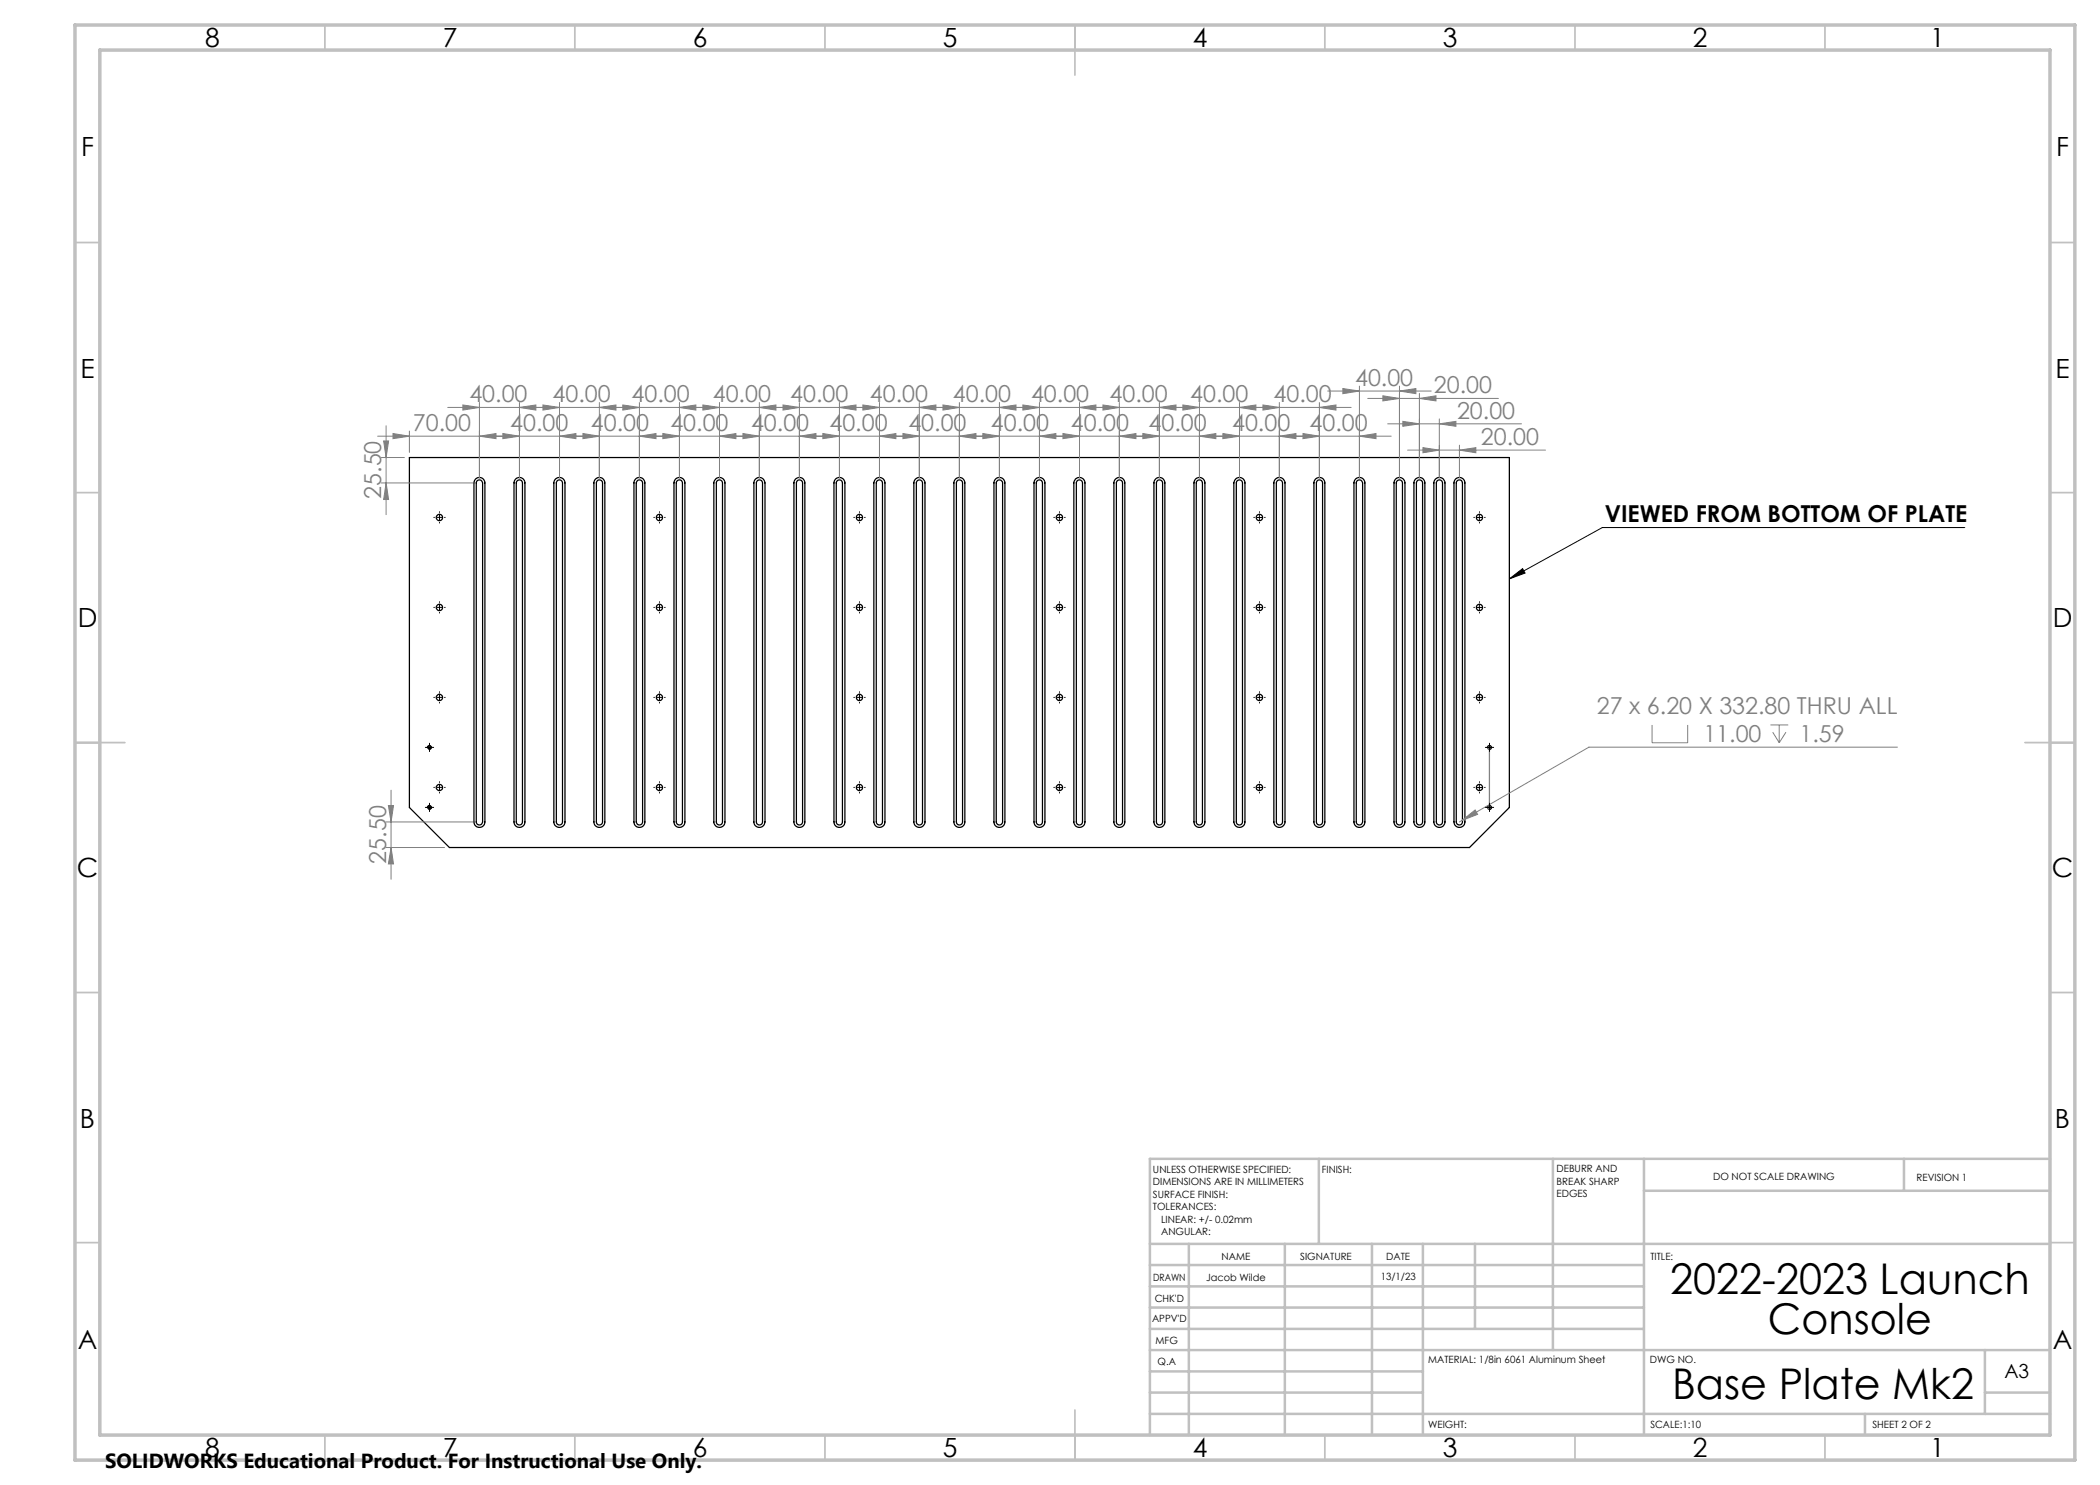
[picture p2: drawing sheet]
<svg xmlns="http://www.w3.org/2000/svg" width="420mm" height="297mm" viewBox="0 0 420 297" stroke-linecap="round" stroke-linejoin="round" font-family="sans-serif">
<g fill="none" stroke="#000" stroke-width=".25">
<path d="M81.9 91.5h220v70l-8 8h-204l-8-8zM95.1 95.8a1.1 1.1 0 0 1 1.2-.2 1.1 1.1 0 0 1 .7 1v67.8a1.09 1.09 0 0 1-1.1 1.1 1.09 1.09 0 0 1-1.1-1.1v-67.8zM95.4 96.2l.4-.2a.63 .63 0 0 1 .7 .6v67.8a.64 .64 0 0 1-.6 .6 .64 .64 0 0 1-.7-.6v-67.8zM103.1 95.8a1.1 1.1 0 0 1 1.2-.2 1.1 1.1 0 0 1 .7 1v67.8a1.09 1.09 0 0 1-1.1 1.1 1.09 1.09 0 0 1-1.1-1.1v-67.8zM103.4 96.2l.4-.2a.58 .58 0 0 1 .7 .6v67.8a.62 .62 0 0 1-.6 .6 .62 .62 0 0 1-.6-.6v-67.8zM111.1 95.8a1.12 1.12 0 0 1 1.2-.2 1.12 1.12 0 0 1 .7 1v67.8a1.11 1.11 0 0 1-1.1 1.1 1.11 1.11 0 0 1-1.1-1.1v-67.8zM111.4 96.2l.6-.2 .4 .2 .1 .4v67.8a.62 .62 0 0 1-.6 .6 .62 .62 0 0 1-.6-.6v-67.8zM119.1 95.8a1.1 1.1 0 0 1 1.2-.2 1.1 1.1 0 0 1 .7 1v67.8a1.09 1.09 0 0 1-1.1 1.1 1.09 1.09 0 0 1-1.1-1.1v-67.8zM119.4 96.2l.6-.2a.6 .6 0 0 1 .5 .6v67.8a.62 .62 0 0 1-.6 .6 .62 .62 0 0 1-.6-.6v-67.8zM127.1 95.8a1.1 1.1 0 0 1 1.2-.2 1.1 1.1 0 0 1 .7 1v67.8a1.09 1.09 0 0 1-1.1 1.1 1.09 1.09 0 0 1-1.1-1.1v-67.8zM127.4 96.2l.6-.2a.6 .6 0 0 1 .5 .6v67.8a.64 .64 0 0 1-.6 .6 .64 .64 0 0 1-.7-.6v-67.8zM135.1 95.8a1.1 1.1 0 0 1 1.2-.2 1.1 1.1 0 0 1 .7 1v67.8a1.09 1.09 0 0 1-1.1 1.1 1.09 1.09 0 0 1-1.1-1.1v-67.8z"/>
<path d="M135.4 96.2l.4-.2a.58 .58 0 0 1 .7 .6v67.8a.62 .62 0 0 1-.6 .6 .62 .62 0 0 1-.6-.6v-67.8zM143.1 95.8a1.1 1.1 0 0 1 1.2-.2 1.1 1.1 0 0 1 .7 1v67.8a1.11 1.11 0 0 1-1.1 1.1 1.11 1.11 0 0 1-1.1-1.1v-67.8zM143.4 96.2l.6-.2 .4 .2 .1 .4v67.8a.62 .62 0 0 1-.6 .6 .62 .62 0 0 1-.6-.6v-67.8zM151.1 95.8a1.12 1.12 0 0 1 1.2-.2 1.12 1.12 0 0 1 .7 1v67.8a1.11 1.11 0 0 1-1.1 1.1 1.11 1.11 0 0 1-1.1-1.1v-67.8zM151.4 96.2l.6-.2a.6 .6 0 0 1 .5 .6v67.8a.62 .62 0 0 1-.6 .6 .62 .62 0 0 1-.6-.6v-67.8zM159.1 95.8a1.1 1.1 0 0 1 1.2-.2 1.1 1.1 0 0 1 .7 1v67.8a1.09 1.09 0 0 1-1.1 1.1 1.09 1.09 0 0 1-1.1-1.1v-67.8zM159.4 96.2l.6-.2a.6 .6 0 0 1 .5 .6v67.8a.62 .62 0 0 1-.6 .6 .62 .62 0 0 1-.6-.6v-67.8zM167.1 95.8a1.1 1.1 0 0 1 1.2-.2 1.1 1.1 0 0 1 .7 1v67.8a1.09 1.09 0 0 1-1.1 1.1 1.09 1.09 0 0 1-1.1-1.1v-67.8zM167.4 96.2l.4-.2a.58 .58 0 0 1 .7 .6v67.8a.62 .62 0 0 1-.6 .6 .62 .62 0 0 1-.6-.6v-67.8zM175.1 95.8a1.1 1.1 0 0 1 1.2-.2 1.1 1.1 0 0 1 .7 1v67.8a1.11 1.11 0 0 1-1.1 1.1 1.11 1.11 0 0 1-1.1-1.1v-67.8zM175.4 96.2l.6-.2 .4 .2 .1 .4v67.8a.62 .62 0 0 1-.6 .6 .62 .62 0 0 1-.6-.6v-67.8zM183.1 95.8a1.12 1.12 0 0 1 1.2-.2 1.12 1.12 0 0 1 .7 1v67.8a1.11 1.11 0 0 1-1.1 1.1 1.11 1.11 0 0 1-1.1-1.1v-67.8z"/>
<path d="M183.4 96.2l.6-.2a.6 .6 0 0 1 .5 .6v67.8a.62 .62 0 0 1-.6 .6 .62 .62 0 0 1-.6-.6v-67.8zM191.1 95.8a1.1 1.1 0 0 1 1.2-.2 1.1 1.1 0 0 1 .7 1v67.8a1.09 1.09 0 0 1-1.1 1.1 1.09 1.09 0 0 1-1.1-1.1v-67.8zM191.4 96.2l.6-.2a.6 .6 0 0 1 .5 .6v67.8a.62 .62 0 0 1-.6 .6 .62 .62 0 0 1-.6-.6v-67.8zM199.1 95.8a1.1 1.1 0 0 1 1.2-.2 1.1 1.1 0 0 1 .7 1v67.8a1.09 1.09 0 0 1-1.1 1.1 1.09 1.09 0 0 1-1.1-1.1v-67.8zM199.6 96.1h.6l.3 .5v67.8a.64 .64 0 0 1-.6 .6 .64 .64 0 0 1-.7-.6v-67.8zM207.1 95.8a1.1 1.1 0 0 1 1.2-.2 1.1 1.1 0 0 1 .7 1v67.8a1.09 1.09 0 0 1-1.1 1.1 1.09 1.09 0 0 1-1.1-1.1v-67.8zM207.4 96.2l.4-.2a.58 .58 0 0 1 .7 .6v67.8a.62 .62 0 0 1-.6 .6 .62 .62 0 0 1-.6-.6v-67.8zM215.1 95.8a1.12 1.12 0 0 1 1.2-.2 1.12 1.12 0 0 1 .7 1v67.8a1.11 1.11 0 0 1-1.1 1.1 1.11 1.11 0 0 1-1.1-1.1v-67.8zM215.4 96.2l.6-.2 .4 .2 .1 .4v67.8a.62 .62 0 0 1-.6 .6 .62 .62 0 0 1-.6-.6v-67.8zM223.1 95.8a1.1 1.1 0 0 1 1.2-.2 1.1 1.1 0 0 1 .7 1v67.8a1.09 1.09 0 0 1-1.1 1.1 1.09 1.09 0 0 1-1.1-1.1v-67.8zM223.4 96.2l.6-.2a.6 .6 0 0 1 .5 .6v67.8a.62 .62 0 0 1-.6 .6 .62 .62 0 0 1-.6-.6v-67.8zM231.1 95.8a1.1 1.1 0 0 1 1.2-.2 1.1 1.1 0 0 1 .7 1v67.8a1.09 1.09 0 0 1-1.1 1.1 1.09 1.09 0 0 1-1.1-1.1v-67.8z"/>
<path d="M231.4 96.2l.6-.2a.6 .6 0 0 1 .5 .6v67.8a.62 .62 0 0 1-.6 .6 .62 .62 0 0 1-.6-.6v-67.8zM239.1 95.8a1.1 1.1 0 0 1 1.2-.2 1.1 1.1 0 0 1 .7 1v67.8a1.09 1.09 0 0 1-1.1 1.1 1.09 1.09 0 0 1-1.1-1.1v-67.8zM239.4 96.2l.4-.2a.58 .58 0 0 1 .7 .6v67.8a.62 .62 0 0 1-.6 .6 .62 .62 0 0 1-.6-.6v-67.8zM247.1 95.8a1.1 1.1 0 0 1 1.2-.2 1.1 1.1 0 0 1 .7 1v67.8a1.11 1.11 0 0 1-1.1 1.1 1.11 1.11 0 0 1-1.1-1.1v-67.8zM247.4 96.2l.6-.2 .4 .2 .1 .4v67.8a.62 .62 0 0 1-.6 .6 .62 .62 0 0 1-.6-.6v-67.8zM255.1 95.8a1.12 1.12 0 0 1 1.2-.2 1.12 1.12 0 0 1 .7 1v67.8a1.11 1.11 0 0 1-1.1 1.1 1.11 1.11 0 0 1-1.1-1.1v-67.8zM255.4 96.2l.6-.2a.6 .6 0 0 1 .5 .6v67.8a.62 .62 0 0 1-.6 .6 .62 .62 0 0 1-.6-.6v-67.8zM263.1 95.8a1.1 1.1 0 0 1 1.2-.2 1.1 1.1 0 0 1 .7 1v67.8a1.09 1.09 0 0 1-1.1 1.1 1.09 1.09 0 0 1-1.1-1.1v-67.8zM263.4 96.2l.6-.2a.6 .6 0 0 1 .5 .6v67.8a.62 .62 0 0 1-.6 .6 .62 .62 0 0 1-.6-.6v-67.8zM271.1 95.8a1.1 1.1 0 0 1 1.2-.2 1.1 1.1 0 0 1 .7 1v67.8a1.09 1.09 0 0 1-1.1 1.1 1.09 1.09 0 0 1-1.1-1.1v-67.8zM271.4 96.2l.4-.2a.63 .63 0 0 1 .7 .6v67.8a.64 .64 0 0 1-.6 .6 .64 .64 0 0 1-.6-.6v-67.8zM279.1 95.8a1.1 1.1 0 0 1 1.2-.2 1.1 1.1 0 0 1 .7 1v67.8a1.09 1.09 0 0 1-1.1 1.1 1.09 1.09 0 0 1-1.1-1.1v-67.8z"/>
<path d="M279.4 96.2l.6-.2 .4 .2 .1 .4v67.8a.62 .62 0 0 1-.6 .6 .62 .62 0 0 1-.6-.6v-67.8zM283.1 95.8a1.1 1.1 0 0 1 1.2-.2 1.1 1.1 0 0 1 .7 1v67.8a1.09 1.09 0 0 1-1.1 1.1 1.09 1.09 0 0 1-1.1-1.1v-67.8zM283.4 96.2l.6-.2a.6 .6 0 0 1 .5 .6v67.8a.62 .62 0 0 1-.6 .6 .62 .62 0 0 1-.6-.6v-67.8zM287.1 95.8a1.12 1.12 0 0 1 1.2-.2 1.12 1.12 0 0 1 .7 1v67.8a1.11 1.11 0 0 1-1.1 1.1 1.11 1.11 0 0 1-1.1-1.1v-67.8zM287.4 96.2l.6-.2 .4 .2 .1 .4v67.8a.62 .62 0 0 1-.6 .6 .62 .62 0 0 1-.6-.6v-67.8zM291.1 95.8a1.1 1.1 0 0 1 1.2-.2 1.1 1.1 0 0 1 .7 1v67.8a1.09 1.09 0 0 1-1.1 1.1 1.09 1.09 0 0 1-1.1-1.1v-67.8zM291.4 96.2l.4-.2a.58 .58 0 0 1 .7 .6v67.8a.62 .62 0 0 1-.6 .6 .62 .62 0 0 1-.6-.6v-67.8z"/>
<circle cx="87.9" cy="103.5" r=".63"/>
<circle cx="131.9" cy="103.5" r=".63"/>
<circle cx="171.9" cy="103.5" r=".63"/>
<circle cx="211.9" cy="103.5" r=".63"/>
<circle cx="251.9" cy="103.5" r=".64"/>
<circle cx="295.9" cy="103.5" r=".63"/>
<circle cx="87.9" cy="139.5" r=".63"/>
<circle cx="87.9" cy="121.5" r=".63"/>
<circle cx="131.9" cy="121.5" r=".63"/>
<circle cx="131.9" cy="139.5" r=".63"/>
<circle cx="171.9" cy="121.5" r=".63"/>
<circle cx="171.9" cy="139.5" r=".63"/>
<circle cx="211.9" cy="139.5" r=".63"/>
<circle cx="211.9" cy="121.5" r=".63"/>
<circle cx="251.9" cy="121.5" r=".64"/>
<circle cx="251.9" cy="139.5" r=".64"/>
<circle cx="295.9" cy="139.5" r=".63"/>
<circle cx="295.9" cy="121.5" r=".63"/>
<circle cx="85.9" cy="149.5" r=".33"/>
<circle cx="87.9" cy="157.5" r=".63"/>
<circle cx="131.9" cy="157.5" r=".63"/>
<circle cx="171.9" cy="157.5" r=".63"/>
<circle cx="211.9" cy="157.5" r=".63"/>
<circle cx="251.9" cy="157.5" r=".64"/>
<circle cx="295.9" cy="157.5" r=".63"/>
<circle cx="297.9" cy="149.5" r=".34"/>
<circle cx="85.9" cy="161.5" r=".33"/>
<circle cx="297.9" cy="161.5" r=".34"/>
</g>
<g fill="none" stroke="#808080" stroke-width=".2">
<path d="M265.5 78.2h20.7M268.6 77.7l3.3 .5-3.3 .5zM271.9 77.2v18.4M273.5 79.7h26.2M276.6 79.2l3.3 .5-3.3 .5zM279.9 78.2l3.3-.5v1zM279.9 77.2v18.4M283.9 79.7l3.3-.5v1zM283.9 78.7v16.9M75.5 87.2h202.7M76.2 96.6h18.7M76.2 91.5h4.7"/>
<path d="M76.7 88.2h1l-.5 3.3zM77.2 96.6l.5 3.3h-1zM77.2 85.2v17.7M78.6 86.7l3.3 .5-3.3 .5zM81.9 86.2v4.3M89.5 81.5h180.7M92.6 81l3.3 .5-3.3 .5zM95.9 87.2l3.3-.5v1zM95.9 80.5v15.1M100.6 86.7l3.3 .5-3.3 .5zM103.9 81.5l3.3-.5v1zM103.9 80.5v15.1"/>
<path d="M108.6 81l3.3 .5-3.3 .5zM111.9 87.2l3.3-.5v1zM111.9 80.5v15.1M116.6 86.7l3.3 .5-3.3 .5zM119.9 81.5l3.3-.5v1zM119.9 80.5v15.1M124.6 81l3.3 .5-3.3 .5zM127.9 87.2l3.3-.5v1zM127.9 80.5v15.1M132.6 86.7l3.3 .5-3.3 .5zM135.9 81.5l3.3-.5v1zM135.9 80.5v15.1"/>
<path d="M140.6 81l3.3 .5-3.3 .5zM143.9 87.2l3.3-.5v1zM143.9 80.5v15.1M148.6 86.7l3.3 .5-3.3 .5zM151.9 81.5l3.3-.5v1zM151.9 80.5v15.1M156.6 81l3.3 .5-3.3 .5zM159.9 87.2l3.3-.5v1zM159.9 80.5v15.1M164.6 86.7l3.3 .5-3.3 .5zM167.9 81.5l3.3-.5v1zM167.9 80.5v15.1"/>
<path d="M172.6 81l3.3 .5-3.3 .5zM175.9 87.2l3.3-.5v1zM175.9 80.5v15.1M180.6 86.7l3.3 .5-3.3 .5zM183.9 81.5l3.3-.5v1zM183.9 80.5v15.1M188.6 81l3.3 .5-3.3 .5zM191.9 87.2l3.3-.5v1zM191.9 80.5v15.1M196.6 86.7l3.3 .5-3.3 .5zM199.9 81.5l3.3-.5v1zM199.9 80.5v15.1"/>
<path d="M204.6 81l3.3 .5-3.3 .5zM207.9 87.2l3.3-.5v1zM207.9 80.5v15.1M212.6 86.7l3.3 .5-3.3 .5zM215.9 81.5l3.3-.5v1zM215.9 80.5v15.1M220.6 81l3.3 .5-3.3 .5zM223.9 87.2l3.3-.5v1zM223.9 80.5v15.1M228.6 86.7l3.3 .5-3.3 .5zM231.9 81.5l3.3-.5v1zM231.9 80.5v15.1"/>
<path d="M236.6 81l3.3 .5-3.3 .5zM239.9 87.2l3.3-.5v1zM239.9 80.5v15.1M244.6 86.7l3.3 .5-3.3 .5zM247.9 81.5l3.3-.5v1zM247.9 80.5v15.1M252.6 81l3.3 .5-3.3 .5zM255.9 87.2l3.3-.5v1zM255.9 80.5v15.1M260.6 86.7l3.3 .5-3.3 .5zM263.9 81.5l3.3-.5v1zM263.9 80.5v15.1"/>
<path d="M271.9 87.2l3.3-.5v1zM277.5 84.8h26.8M280.6 84.3l3.3 .5-3.3 .5zM281.5 90h27.6M284.6 89.5l3.3 .5-3.3 .6zM287.9 84.8l3.3-.5v1zM287.9 83.8v11.8M291.9 90l3.3-.5v1.1zM291.9 89v6.6M78.2 158v17.9M297.4 149.5h1M297.5 149.2l.7 .7"/>
<path d="M297.9 149v1M298.2 149.2l-.7 .7M330.4 145v3.6h7.1v-3.6M354.1 145h3.5M354.5 146.4l1.3 2.2M355.8 145v3.6M357.2 146.4l-1.4 2.2M379.5 149.4h-61.7l-25.4 14.7M77.2 164.4h17.7M77.2 169.5h11.7M77.7 161.1h1l-.5 3.3zM78.2 169.5l.5 3.3h-1z"/>
<path d="M292.4 164.1l2.6-2.1 .5 .9zM292.4 164.1l-.5 .3M297.4 161.5h1M297.5 161.1l.7 .8M297.9 161v1M298.2 161.1l-.7 .8"/>
</g>
<g fill="none" stroke="#000" stroke-width=".2">
<path d="M171.4 103.5h1M171.9 103v1M211.4 103.5h1M211.9 103v1M251.4 103.5h1M251.9 103v1M295.4 103.5h1M295.9 103v1M301.9 115.8l2.6-2.1 .5 .9zM393 105.5h-72.5l-18.6 10.3M211.4 121.5h1M211.4 139.5h1"/>
<path d="M211.9 121v1M211.9 139v1M251.4 121.5h1M251.4 139.5h1M251.9 121v1M251.9 139v1M295.4 121.5h1M295.4 139.5h1M295.9 121v1M295.9 139v1M85.4 149.5h1M85.5 149.6a.4 .4 0 0 1 .4-.5 .4 .4 0 0 1 .4 .4 .4 .4 0 0 1-.5 .4"/>
<path d="M85.9 149v1M211.4 157.5h1M211.9 157v1M251.4 157.5h1M251.9 157v1M295.4 157.5h1M295.9 157v1M297.4 149.5h1M297.5 149.6a.4 .4 0 0 1 .3-.5 .4 .4 0 0 1 .5 .4 .4 .4 0 0 1-.5 .4M297.9 149v1M85.4 161.5h1M85.5 161.6a.4 .4 0 0 1 .4-.5 .4 .4 0 0 1 .4 .4 .4 .4 0 0 1-.5 .4"/>
<path d="M85.9 161v1M297.4 161.5h1M297.5 161.6a.4 .4 0 0 1 .3-.5 .4 .4 0 0 1 .5 .4 .4 .4 0 0 1-.5 .4M297.9 161v1"/>
</g>
<g fill="none" stroke="#c0c0c0" stroke-width=".35">
<path d="M65 5v5M115 5v5M165 5v5M215 5v10M265 5v5M315 5v5M365 5v5M15 48.5h5M410 48.5h5M15 98.5h5M410 98.5h5M15 148.5h10"/>
<path d="M405 148.5h10M15 198.5h5M410 198.5h5M15 248.5h5M410 248.5h5M65 287v5M115 287v5M165 287v5M215 282v10M265 287v5M315 287v5M365 287v5"/>
</g>
<g fill="none" stroke="#c0c0c0" stroke-width=".5">
<path d="M263.8 231.8v17M310.6 231.8v38.2M328.8 231.8v55.2M328.8 238.2h81.2M380.8 231.8v6.4M410 231.8h-180v55.2M230 248.8h180M230 257.3h98.8M230 253h98.8M237.8 248.8v38.2M257 248.8v38.2M274.4 248.8v38.2"/>
<path d="M284.6 248.8v38.2M295 248.8v17M230 265.8h98.8M230 261.5h98.8M230 278.5h54.6M230 274.3h54.6M230 270h180M397 278.5h13M397 270v12.8M230 282.8h180M373 282.8v4.2"/>
</g>
<path d="M15 5h400v287h-400zM20 10h390v277h-390z" fill="none" stroke="#c0c0c0" stroke-width=".7"/>
<path d="M297.9 149.5v12" fill="none" stroke="#808080" stroke-width=".25"/>
<g fill="none" stroke="#000" stroke-width=".2" stroke-dasharray="15.2 1.3 1.3 1.3">
<path d="M86.9 103.5h-.1M87.9 103.5v-.5M87.9 103.5h-.5M87.9 103.5v.5M87.9 103.5h.5M87.9 102.5v-.2M87.9 104.5v.1M88.9 103.5h.1M130.9 103.5h-.1M131.9 103.5v-.5M131.9 103.5h-.5M131.9 103.5v.5"/>
<path d="M131.9 103.5h.5M131.9 102.5v-.2M131.9 104.5v.1M132.9 103.5h.1M170.9 103.5h-.1M171.9 102.5v-.2M171.9 104.5v.1M172.9 103.5h.1M210.9 103.5h-.1M211.9 102.5v-.2M211.9 104.5v.1M212.9 103.5h.1"/>
<path d="M250.9 103.5h-.1M251.9 102.5v-.2M251.9 104.5v.1M252.9 103.5h.1M294.9 103.5h-.1M295.9 102.5v-.2M295.9 104.5v.1M296.9 103.5h.1M86.9 121.5h-.1M86.9 139.5h-.1M87.9 121.5v-.5M87.9 121.5h-.5"/>
<path d="M87.9 121.5v.5M87.9 121.5h.5M87.9 120.5v-.2M87.9 122.5v.1M87.9 139.5v-.5M87.9 139.5h-.5M87.9 139.5v.5M87.9 139.5h.5M87.9 138.5v-.2M88.9 121.5h.1M88.9 139.5h.1M130.9 121.5h-.1"/>
<path d="M130.9 139.5h-.1M131.9 121.5v-.5M131.9 121.5h-.5M131.9 121.5v.5M131.9 121.5h.5M131.9 120.5v-.2M131.9 122.5v.1M131.9 139.5v-.5M131.9 139.5h-.5M131.9 139.5v.5M131.9 139.5h.5M131.9 138.5v-.2"/>
<path d="M132.9 121.5h.1M132.9 139.5h.1M170.9 121.5h-.1M170.9 139.5h-.1M171.9 121.5v-.5M171.9 121.5h-.5M171.9 121.5v.5M171.9 121.5h.5M171.9 120.5v-.2M171.9 122.5v.1M171.9 139.5v-.5M171.9 139.5h-.5"/>
<path d="M171.9 139.5v.5M171.9 139.5h.5M171.9 138.5v-.2M172.9 121.5h.1M172.9 139.5h.1M210.9 121.5h-.1M210.9 139.5h-.1M211.9 120.5v-.2M211.9 122.5v.1M211.9 138.5v-.2M212.9 121.5h.1M212.9 139.5h.1"/>
<path d="M250.9 121.5h-.1M250.9 139.5h-.1M251.9 120.5v-.2M251.9 122.5v.1M251.9 138.5v-.2M252.9 121.5h.1M252.9 139.5h.1M294.9 121.5h-.1M294.9 139.5h-.1M295.9 120.5v-.2M295.9 122.5v.1M295.9 138.5v-.2"/>
<path d="M296.9 121.5h.1M296.9 139.5h.1M85.4 149.5h-.3M85.9 149v-.4M85.9 150v.3M86.4 149.5h.3M86.9 157.5h-.1M87.9 140.5v.1M87.9 157.5v-.5M87.9 157.5h-.5M87.9 157.5v.5M87.9 157.5h.5"/>
<path d="M87.9 156.5v-.2M87.9 158.5v.1M88.9 157.5h.1M130.9 157.5h-.1M131.9 140.5v.1M131.9 157.5v-.5M131.9 157.5h-.5M131.9 157.5v.5M131.9 157.5h.5M131.9 156.5v-.2M131.9 158.5v.1M132.9 157.5h.1"/>
<path d="M170.9 157.5h-.1M171.9 140.5v.1M171.9 157.5v-.5M171.9 157.5h-.5M171.9 157.5v.5M171.9 157.5h.5M171.9 156.5v-.2M171.9 158.5v.1M172.9 157.5h.1M210.9 157.5h-.1M211.9 140.5v.1M211.9 156.5v-.2"/>
<path d="M211.9 158.5v.1M212.9 157.5h.1M250.9 157.5h-.1M251.9 140.5v.1M251.9 156.5v-.2M251.9 158.5v.1M252.9 157.5h.1M294.9 157.5h-.1M295.9 140.5v.1M295.9 156.5v-.2M295.9 158.5v.1M296.9 157.5h.1"/>
<path d="M297.4 149.5h-.3M297.9 149v-.4M297.9 150v.3M298.4 149.5h.3M85.4 161.5h-.3M85.9 161v-.4M85.9 162v.3M86.4 161.5h.3M297.4 161.5h-.3M297.9 161v-.4M297.9 162v.3M298.4 161.5h.3"/>
</g>
<g fill="#808080">
<path d="M291.9 90l3.3-.5v1.1zM284.6 89.5l3.3 .5-3.3 .6z"/>
<path d="M78.6 86.7l3.3 .5-3.3 .5zM95.9 87.2l3.3-.5v1zM92.6 81l3.3 .5-3.3 .5zM103.9 81.5l3.3-.5v1zM100.6 86.7l3.3 .5-3.3 .5zM111.9 87.2l3.3-.5v1zM108.6 81l3.3 .5-3.3 .5zM119.9 81.5l3.3-.5v1zM116.6 86.7l3.3 .5-3.3 .5zM127.9 87.2l3.3-.5v1zM124.6 81l3.3 .5-3.3 .5zM135.9 81.5l3.3-.5v1zM132.6 86.7l3.3 .5-3.3 .5zM143.9 87.2l3.3-.5v1zM140.6 81l3.3 .5-3.3 .5zM151.9 81.5l3.3-.5v1zM148.6 86.7l3.3 .5-3.3 .5zM159.9 87.2l3.3-.5v1zM156.6 81l3.3 .5-3.3 .5zM167.9 81.5l3.3-.5v1zM164.6 86.7l3.3 .5-3.3 .5zM175.9 87.2l3.3-.5v1zM172.6 81l3.3 .5-3.3 .5zM183.9 81.5l3.3-.5v1zM180.6 86.7l3.3 .5-3.3 .5zM191.9 87.2l3.3-.5v1zM188.6 81l3.3 .5-3.3 .5zM199.9 81.5l3.3-.5v1zM196.6 86.7l3.3 .5-3.3 .5zM207.9 87.2l3.3-.5v1zM204.6 81l3.3 .5-3.3 .5zM215.9 81.5l3.3-.5v1zM212.6 86.7l3.3 .5-3.3 .5zM223.9 87.2l3.3-.5v1zM220.6 81l3.3 .5-3.3 .5zM231.9 81.5l3.3-.5v1zM228.6 86.7l3.3 .5-3.3 .5zM239.9 87.2l3.3-.5v1zM236.6 81l3.3 .5-3.3 .5zM247.9 81.5l3.3-.5v1zM244.6 86.7l3.3 .5-3.3 .5zM255.9 87.2l3.3-.5v1zM252.6 81l3.3 .5-3.3 .5zM263.9 81.5l3.3-.5v1zM260.6 86.7l3.3 .5-3.3 .5zM271.9 87.2l3.3-.5v1zM268.6 77.7l3.3 .5-3.3 .5zM279.9 78.2l3.3-.5v1zM276.6 79.2l3.3 .5-3.3 .5zM283.9 79.7l3.3-.5v1zM280.6 84.3l3.3 .5-3.3 .5zM287.9 84.8l3.3-.5v1zM292.4 164.1l3.1-1.2-.5-.9z"/>
<path d="M77.2 96.6l.5 3.3h-1zM76.7 88.2h1l-.5 3.3z"/>
<path d="M77.7 161.1h1l-.5 3.3zM78.2 169.5l.5 3.3h-1z"/>
</g>
<path d="M301.9 115.8l2.6-2.1 .5 .9z" fill="#000"/>
<g font-size="8.5">
<text x="334.1" y="258.8">2022-2023 Launch</text>
<text x="353.6" y="266.9">Console</text>
<text x="334.4" y="279.7">Base Plate Mk2</text>
</g>
<g font-size="5.3">
<text x="41" y="9.5">8</text>
<text x="88.5" y="9.5">7</text>
<text x="138.5" y="9.5">6</text>
<text x="188.5" y="9.5">5</text>
<text x="238.5" y="9.5">4</text>
<text x="288.5" y="9.5">3</text>
<text x="338.5" y="9.5">2</text>
<text x="386" y="9.5">1</text>
<text x="16.2" y="31.2">F</text>
<text x="411.2" y="31.2">F</text>
<text x="16.1" y="75.5">E</text>
<text x="411.1" y="75.5">E</text>
<text x="15.5" y="125.5">D</text>
<text x="410.5" y="125.5">D</text>
<text x="15.4" y="175.5">C</text>
<text x="410.4" y="175.5">C</text>
<text x="16" y="225.5">B</text>
<text x="411" y="225.5">B</text>
<text x="15.5" y="269.7">A</text>
<text x="410.5" y="269.7">A</text>
<text x="41" y="291.5">8</text>
<text x="88.5" y="291.5">7</text>
<text x="138.5" y="291.5">6</text>
<text x="188.5" y="291.5">5</text>
<text x="238.5" y="291.5">4</text>
<text x="288.5" y="291.5">3</text>
<text x="338.5" y="291.5">2</text>
<text x="386" y="291.5">1</text>
</g>
<g font-size="4.7" fill="#808080">
<text x="271" y="77.2">40.00</text>
<text x="93.9" y="80.5">40.00</text>
<text x="110.5" y="80.5">40.00</text>
<text x="126.3" y="80.5">40.00</text>
<text x="142.6" y="80.5">40.00</text>
<text x="158" y="80.5">40.00</text>
<text x="174" y="80.5">40.00</text>
<text x="190.6" y="80.5">40.00</text>
<text x="206.2" y="80.5">40.00</text>
<text x="221.9" y="80.5">40.00</text>
<text x="238.1" y="80.5">40.00</text>
<text x="254.7" y="80.5">40.00</text>
<text x="286.8" y="78.6">20.00</text>
<text x="291.4" y="83.7">20.00</text>
<text x="82.6" y="86.2">70.00</text>
<text x="102.1" y="86.2">40.00</text>
<text x="118.2" y="86.2">40.00</text>
<text x="134.1" y="86.2">40.00</text>
<text x="150.2" y="86.2">40.00</text>
<text x="165.9" y="86.2">40.00</text>
<text x="181.7" y="86.2">40.00</text>
<text x="198.2" y="86.2">40.00</text>
<text x="214.2" y="86.2">40.00</text>
<text x="229.7" y="86.2">40.00</text>
<text x="246.4" y="86.2">40.00</text>
<text x="261.9" y="86.2">40.00</text>
<text x="296.2" y="89">20.00</text>
<text x="76.2" y="99.8" transform="rotate(-90 76.2 99.8)">25.50</text>
<text x="319.4" y="142.8">27 x 6.20 X 332.80 THRU ALL</text>
<text x="340.7" y="148.4">11.00</text>
<text x="359.9" y="148.4">1.59</text>
<text x="77.2" y="172.7" transform="rotate(-90 77.2 172.7)">25.50</text>
</g>
<text font-size="4.7" x="321" y="104.5">VIEWED FROM BOTTOM OF PLATE</text>
<text font-size="4.1" x="21" y="293.7">SOLIDWORKS Educational Product. For Instructional Use Only.</text>
<text font-size="3.9" x="400.9" y="275.5">A3</text>
<g font-size="2">
<text x="230.6" y="234.6">UNLESS OTHERWISE SPECIFIED:</text>
<text x="230.6" y="237.1">DIMENSIONS ARE IN MILLIMETERS</text>
<text x="230.6" y="239.6">SURFACE FINISH:</text>
<text x="264.4" y="234.6">FINISH:</text>
<text x="311.3" y="234.5">DEBURR AND</text>
<text x="311.3" y="237">BREAK SHARP</text>
<text x="311.3" y="239.5">EDGES</text>
<text x="342.6" y="236">DO NOT SCALE DRAWING</text>
<text x="383.3" y="236.2">REVISION 1</text>
<text x="230.6" y="242.1">TOLERANCES:</text>
<text x="232.2" y="244.6">LINEAR: +/- 0.02mm</text>
<text x="232.2" y="247.1">ANGULAR:</text>
<text x="244.3" y="252">NAME</text>
<text x="260" y="251.9">SIGNATURE</text>
<text x="277.2" y="251.9">DATE</text>
<text x="330.1" y="251.9">TITLE:</text>
<text x="230.6" y="256.1">DRAWN</text>
<text x="241.2" y="256.1">Jacob Wilde</text>
<text x="276.1" y="255.9">13/1/23</text>
<text x="230.9" y="260.3">CHK'D</text>
<text x="230.4" y="264.4">APPV'D</text>
<text x="231.1" y="268.8">MFG</text>
<text x="231.5" y="273">Q.A</text>
<text x="285.6" y="272.5">MATERIAL: 1/8in 6061 Aluminum Sheet</text>
<text x="330" y="272.5">DWG NO.</text>
<text x="285.6" y="285.5">WEIGHT:</text>
<text x="330.1" y="285.6">SCALE:1:10</text>
<text x="374.5" y="285.6">SHEET 2 OF 2</text>
</g>
</svg>
